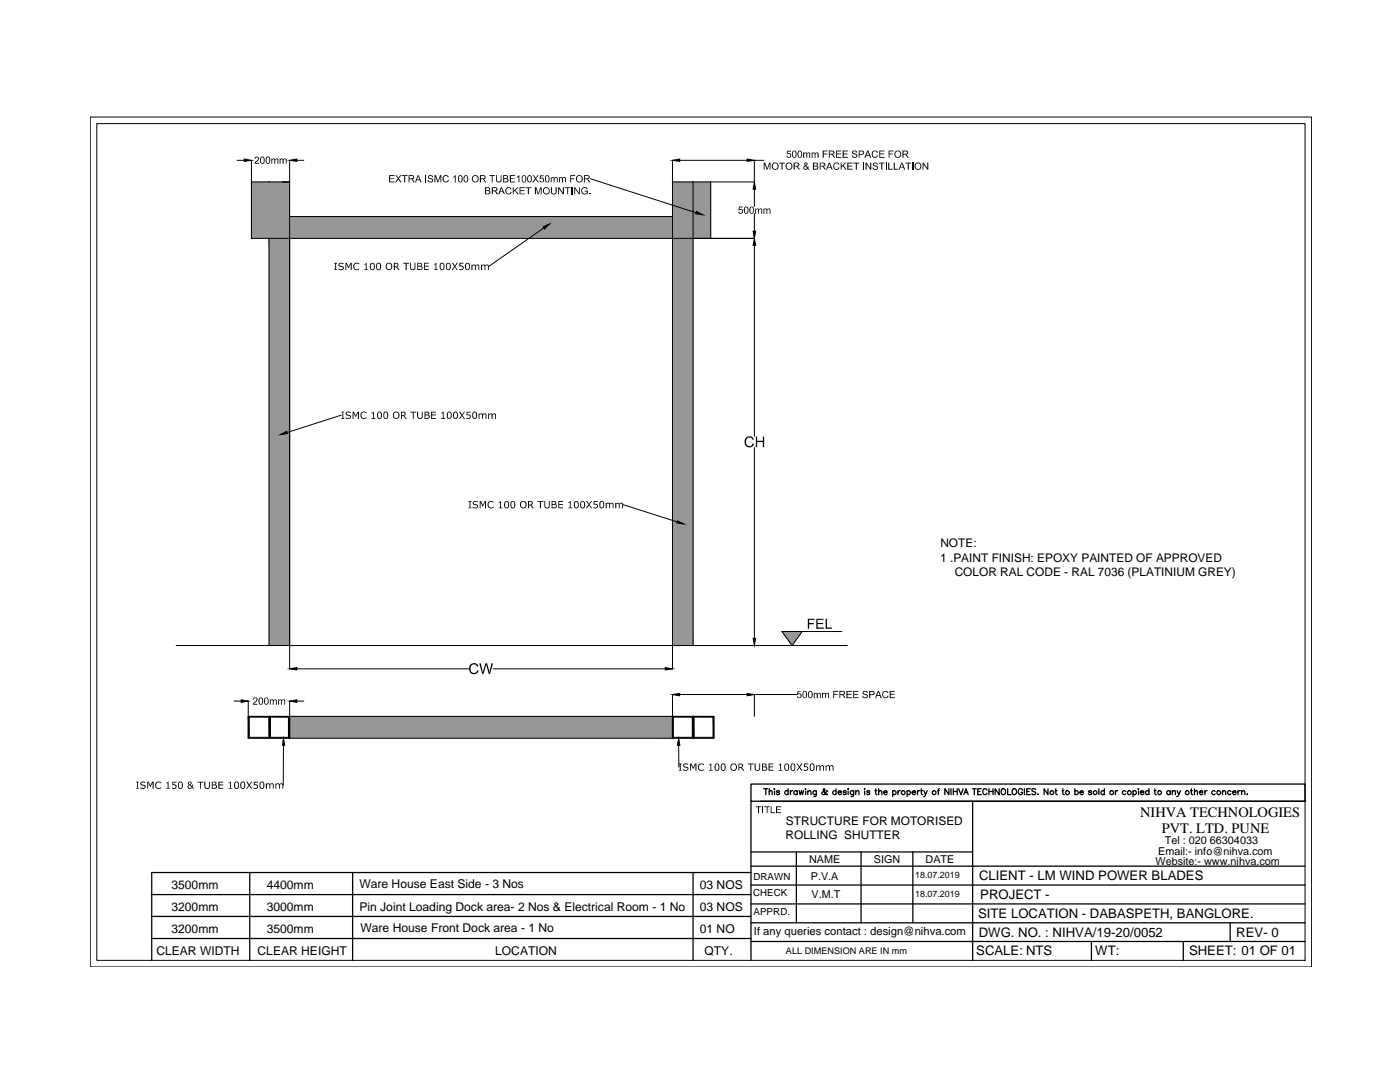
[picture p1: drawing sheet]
<svg xmlns="http://www.w3.org/2000/svg" width="279mm" height="216mm" viewBox="0 0 279 216" stroke-linecap="round" stroke-linejoin="round" font-family="sans-serif">
<!-- layer: 0 -->
<g fill="#979797" stroke="#979797" stroke-width=".2">
<path d="M134.2 40.9l3.4 1.1h-3.4z"/>
<path d="M134.2 40.9h4.1v1.1z"/>
<path d="M156.1 126h4l-2 2.8z"/>
<path d="M50.2 36.3v11.3h3.5zM50.2 36.3h3.5v11.3z"/>
<path d="M53.7 47.6v81.2h4.1zM53.7 47.6h4.1v81.2z"/>
<path d="M134.2 47.6v81.2h4.1zM134.2 47.6h4.1v81.2z"/>
<path d="M53.7 36.3v5.7h4.1zM53.7 36.3h4.1v5.7z"/>
<path d="M53.7 42v5.6h4.1zM53.7 42h4.1v5.6z"/>
<path d="M134.2 42v.2h4.1zM134.2 42h3.4l.7 .2z"/>
<path d="M134.2 42.2v5.4h4.1zM134.2 42.2h4.1v5.4z"/>
<path d="M134.2 36.3v4.6h4.1zM134.2 36.3h4.1v4.6z"/>
<path d="M134.2 40.9l3.4 1.1h.7zM137.6 42h.7v.2z"/>
<path d="M138.3 36.3v5.7h3.5zM138.3 36.3h3.5v5.7z"/>
<path d="M138.3 42v5.6h3.5zM138.3 42h3.5v5.6z"/>
<path d="M57.8 43.2v4.4h76.4zM57.8 43.2h76.4v4.4z"/>
<path d="M49.5 142.9v.2h4.3zM49.5 142.9h4.3v.2z"/>
<path d="M53.7 143.1v4h.1zM53.7 143.1h.1v4z"/>
<path d="M49.5 143.1v4h.2zM49.5 143.1h.2v4z"/>
<path d="M49.5 147.1v.2h4.3zM49.5 147.1h4.3v.2z"/>
<path d="M134.2 142.9v.2h4.1zM134.2 142.9h4.1v.2z"/>
<path d="M138.2 143.1v4h.1zM138.2 143.1h.1v4z"/>
<path d="M134.2 143.1v4h.1zM134.2 143.1h.1v4z"/>
<path d="M134.2 147.1v.2h4.1zM134.2 147.1h4.1v.2z"/>
<path d="M138.3 142.9v.2h4.2zM138.3 142.9h4.2v.2z"/>
<path d="M142.3 143.1v4h.2zM142.3 143.1h.2v4z"/>
<path d="M138.3 143.1v4h.2zM138.3 143.1h.2v4z"/>
<path d="M138.3 147.1v.2h4.2zM138.3 147.1h4.2v.2z"/>
<path d="M53.8 142.9v.2h4zM53.8 142.9h4v.2z"/>
<path d="M57.6 143.1v4h.2zM57.6 143.1h.2v4z"/>
<path d="M53.8 143.1v4h.1zM53.8 143.1h.1v4z"/>
<path d="M53.8 147.1v.2h4zM53.8 147.1h4v.2z"/>
<path d="M57.8 142.9v4.4h76.4zM57.8 142.9h76.4v4.4z"/>
</g>
<g fill="none" stroke="#000" stroke-width=".2">
<path d="M18 23.4h243.8v169.5h-243.8zM19.3 24.7h241.1v166.9h-241.1zM47.3 32h1.4M50.2 32v15.6h100.4M50.2 36.3h7.6M57.8 32v101.5M59.2 32h1.4M117.8 35.7l21.1 6.7M134.2 32v101.5M135.7 32h13.4M138.3 36.3v92.5M141.8 36.3v11.3"/>
<path d="M150.6 37.7v3.5M152.4 32h-1.8v4.3h-16.4M53.7 47.6v81.2M57.8 43.2h76.4M108.5 45.5l-10.9 7.7M150.6 42.7v3.4M150.6 49v38.1M68.1 82.8l-10.8 3.5M150.6 89.3v38.1M124.3 100.7l10.8 3.4M35.2 128.8h133.9M46.7 139.9h1.4"/>
<path d="M49.5 139.9v3h93M57.8 139.9v3M59.2 133.5h34.4M59.2 139.9h1.4M98.4 133.5h34.4M134.2 138.6v4.3M135.7 138.6h13.4M159 138.6h-8.4v4.3M160.1 126l-2 2.8-2-2.8h11.9M49.5 147.3h93M49.7 147.1h4M49.7 143.1h4"/>
<path d="M53.9 147.1h3.7M53.9 143.1h3.7M56.6 148.7l-.1 8M134.3 147.1h3.9M134.3 143.1h3.9M135.4 148.7l.1 4.4M138.5 147.1h3.8M138.5 143.1h3.8"/>
</g>
<g fill="#000">
<path d="M50.9 31.4l.3-.2 .4 .2 .1 .5-.7 .6h.7v.2h-.9l.1-.4 .5-.4a.28 .28 0 0 0 0-.5 .28 .28 0 0 0-.4 .3h-.2zM54.2 31.7h.2a.31 .31 0 0 1 .5 .1 .33 .33 0 0 1 .4-.2 .33 .33 0 0 1 .3 .3v.8h-.2v-.7a.24 .24 0 0 0-.3-.2 .24 .24 0 0 0-.2 .3v.6h-.1v-.7a.23 .23 0 0 0-.4-.2 .23 .23 0 0 0-.1 .4v.5h-.1zM55.8 31.7h.2a.33 .33 0 0 1 .6 .1l.2-.2 .4 .1v1h-.2v-.7a.22 .22 0 0 0-.2-.2 .22 .22 0 0 0-.2 .3v.6h-.2v-.7a.24 .24 0 0 0-.3-.2 .24 .24 0 0 0-.1 .4v.5h-.2zM77.7 35h1v.1h-.8v.5h.7v.1h-.7v.5h.8v.2h-1zM78.9 35h.2l.4 .5 .4-.5h.2l-.5 .6 .6 .8h-.3l-.4-.6-.4 .6h-.3l.6-.8zM80.2 35h1.1v.1h-.4v1.3h-.2v-1.3h-.5zM84.9 35h.2v1.4h-.2zM85.4 35.2l.3-.2h.4l.3 .2v.2h-.2a.32 .32 0 0 0-.3-.3 .32 .32 0 0 0-.3 .4l.6 .1 .2 .2a.54 .54 0 0 1-.4 .6 .54 .54 0 0 1-.6-.4l.1-.1 .1 .2 .2 .1a.27 .27 0 0 0 .4 0 .27 .27 0 0 0-.1-.4l-.6-.2zM86.7 35h.3l.4 1.2 .4-1.2h.3v1.4h-.2v-1.2l-.4 1.2h-.2l-.4-1.2v1.2h-.2zM88.5 35.1l.7-.1 .3 .1v.2l-.1 .1-.2-.3h-.4l-.3 .3v.5l.3 .3h.4l.2-.3h.2l-.2 .4-.7 .1-.3-.2-.1-.7zM90.4 35.3l.5-.3v1.4h-.1v-1.1l-.4 .2zM97.7 35h1.1v.1h-.5v1.3h-.2v-1.3h-.4z"/>
<path d="M99 35h.2v1.1l.2 .1a.36 .36 0 0 0 .4 0 .36 .36 0 0 0 .1-.4v-.8h.2l-.1 1.2-.2 .2h-.6l-.2-.4zM101.7 35h1.1v.1h-.8v.5h.7v.1h-.7v.5h.8v.2h-1.1zM101 37.6l.4-.3 .6 .2 .1 .2-.7-.2-.3 .3v.5l.1 .3h.5l.2-.3h.2l-.2 .4-.6 .1-.2-.1-.2-.4zM102.3 37.4h.2v.7l.7-.7h.3l-.6 .6 .6 .8h-.2l-.5-.8-.3 .3v.5h-.2zM103.1 35.3l.5-.3v1.4h-.1v-1.1l-.4 .2zM103.7 37.4h1v.1h-.8v.5h.8v.1h-.8v.5h.8v.2h-1zM104.9 37.4h1.1v.1h-.4v1.3h-.3v-1.3h-.4zM106.3 35h.2l.4 .5 .4-.5h.2l-.5 .6 .5 .8h-.2l-.4-.6-.4 .6h-.3l.6-.8zM106.7 37.4h.3l.5 1.2 .3-1.2h.3v1.4h-.2v-1.2l-.4 1.2h-.2l-.4-1.2v1.2h-.2zM107.8 35h.7v.2h-.5l-.1 .3h.1a.49 .49 0 0 1 .6 .4 .49 .49 0 0 1-.4 .5 .49 .49 0 0 1-.6-.4h.2a.29 .29 0 0 0 .5 .1 .29 .29 0 0 0 0-.4 .29 .29 0 0 0-.4 0h-.2zM109.9 35.4l.2 .1 .4-.2a.22 .22 0 0 0 .2 .2 .22 .22 0 0 0 .2-.2l.4 .2v.9h-.2v-.6a.24 .24 0 0 0-.2-.3 .24 .24 0 0 0-.2 .3v.6h-.2v-.7a.23 .23 0 0 0-.3-.2 .23 .23 0 0 0-.1 .3v.6h-.2zM110 37.4h.2v.8a.37 .37 0 0 0 .3 .4 .37 .37 0 0 0 .4-.4v-.8h.2l-.1 1.2-.3 .2h-.5l-.2-.5z"/>
<path d="M111.4 37.4h.2l.7 1.1v-1.1h.2v1.4h-.2l-.7-1.1v1.1h-.2zM111.6 35.4h.1v.1l.2-.2 .4 .2 .2-.1a.34 .34 0 0 1 .5 .3v.7h-.2v-.6a.22 .22 0 0 0-.2-.3 .22 .22 0 0 0-.2 .3v.6h-.2v-.7a.23 .23 0 0 0-.3-.2 .23 .23 0 0 0-.2 .3v.6h-.1zM112.7 37.4h1.1v.1h-.4v1.3h-.2v-1.3h-.5zM113.8 35h1v.1h-.8v.5h.7v.2h-.7v.6h-.2zM114.1 37.4h.2v1.4h-.2zM114.6 37.4h.2l.7 1.1v-1.1h.2v1.4h-.2l-.7-1.1v1.1h-.2zM116.1 37.6l.5-.3 .5 .1 .2 .3-.2 .1-.3-.3h-.4l-.2 .3v.5l.2 .3h.5l.2-.1v-.3h-.4v-.2h.6v.6l-.4 .2-.7-.2-.2-.3zM117.6 38.6h.2v.2h-.2zM152.4 32.5h.3l.4 1.2 .4-1.2h.3v1.4h-.2v-1.2l-.4 1.2h-.2l-.4-1.2v1.2h-.2zM155.5 32.5h1.1v.1h-.4v1.3h-.2v-1.3h-.5zM157.1 30.1h.7v.2h-.6v.3l.3-.1 .4 .3v.4l-.3 .3-.5-.1-.2-.3h.3a.31 .31 0 0 0 .4 .1 .31 .31 0 0 0 0-.5 .31 .31 0 0 0-.4 .1h-.2zM160.3 30.4h.2v.2l.1-.2h.3l.2 .2 .2-.2a.29 .29 0 0 1 .3 .1 .29 .29 0 0 1 .1 .3v.7h-.2v-.7a.21 .21 0 0 0-.2-.3 .21 .21 0 0 0-.2 .3v.7h-.2v-.7a.23 .23 0 0 0-.3-.2 .23 .23 0 0 0-.1 .3v.6h-.2z"/>
<path d="M162 30.4h.1v.2l.2-.2h.3l.1 .2 .2-.1a.34 .34 0 0 1 .5 .3v.7h-.2v-.7a.22 .22 0 0 0-.2-.3 .22 .22 0 0 0-.3 .3v.7h-.1v-.7a.24 .24 0 0 0-.3-.2 .24 .24 0 0 0-.1 .3v.6h-.2zM164.2 30h1v.2h-.8v.4h.7v.2h-.7v.7h-.2zM166.8 30h1.1v.2h-.9v.4h.8v.2h-.8v.5h.9v.2h-1.1zM166.5 32.6l.6-.2 .3 .2 .1 .2-.2 .1-.1-.3h-.4l-.3 .4 .2 .7h.4l.3-.3h.1l-.2 .4-.5 .1-.4-.2-.1-.8zM167.8 32.5h.2v.6l.7-.6h.2l-.6 .5 .7 .9h-.3l-.5-.8-.2 .3v.5h-.2zM168.2 30h1v.2h-.8v.4h.7v.2h-.7v.5h.8v.2h-1zM169.1 32.5h1.1v.1h-.9v.4h.8v.2h-.8v.5h.9v.2h-1.1zM170.2 30.1l.6-.1 .2 .2 .1 .3h-.2l-.2-.3h-.2a.24 .24 0 0 0-.3 .3 .24 .24 0 0 0 .4 .1l.2 .1a.46 .46 0 0 1 .2 .7 .46 .46 0 0 1-.7 0l-.2-.1-.1-.3 .4 .3a.28 .28 0 0 0 .5 0 .28 .28 0 0 0-.2-.5l-.6-.2zM170.3 32.5h1.2v.1h-.5v1.3h-.2v-1.3h-.5zM172.2 32.5h.2v1.4h-.2zM172.7 32.5h.2l.8 1.1v-1.1h.2v1.4h-.2l-.8-1.1v1.1h-.2zM174.3 32.5h.6l.3 .3-.2 .1-.1-.3h-.2a.24 .24 0 0 0-.4 .2 .24 .24 0 0 0 .4 .2h.1a.45 .45 0 0 1 .4 .7 .45 .45 0 0 1-.7 .2l-.3-.2-.1-.3h.2l.1 .2 .2 .1a.26 .26 0 0 0 .5-.1 .26 .26 0 0 0-.3-.3l-.6-.3z"/>
<path d="M174.1 30.3l.3-.3h.5l.2 .3 .1 .1-.2 .1-.1-.2-.3-.1-.4 .4v.5l.2 .2h.4l.2-.3h.2l-.2 .4-.6 .1-.3-.2-.1-.4zM175.5 30h1v.2h-.8v.4h.8v.2h-.8v.5h.8v.2h-1zM175.4 32.5h1.1v.1h-.4v1.3h-.2v-1.3h-.5zM176.8 32.5h.1v1.4h-.1zM177.3 32.5h.2v1.2h.7v.2h-.9zM177.3 30h1v.2h-.8v.4h.7v.2h-.7v.7h-.2zM178.4 32.5h.2v1.2h.7v.2h-.9zM180.7 32.5h1.1v.1h-.4v1.3h-.2v-1.3h-.5zM182 32.5h.3v1.4h-.3zM184.1 32.5h.2l.8 1.1v-1.1h.2v1.4h-.2l-.8-1.1v1.1h-.2zM66.7 52.4h.6v.2h-.2v1.1h.2v.2h-.6v-.2h.2v-1.1h-.2zM67.6 52.6l.3-.2h.4l.3 .1v.2l-.4-.1a.26 .26 0 0 0-.4 0 .26 .26 0 0 0 .1 .4l.5 .2a.51 .51 0 0 1 0 .7 .51 .51 0 0 1-.7 0l-.2-.1v-.3l.5 .2a.3 .3 0 0 0 .4-.2 .3 .3 0 0 0-.4-.3h-.3a.33 .33 0 0 1-.1-.6z"/>
<path d="M68.9 52.4h.3l.4 .8 .3-.8h.3v1.5h-.2v-1.3l-.4 .9h-.1l-.4-.9v1.3h-.2zM70.7 52.6l.3-.2 .7 .2v.2l-.7-.2-.3 .3v.5l.2 .3h.4l.4-.2v.3l-.6 .1-.5-.3-.1-.7zM72.7 52.6l.5-.2v1.3h.3v.2h-.8v-.2h.3v-.9h-.3zM80.4 52.4h1.3v.2h-.5v1.3h-.2v-1.3h-.6zM81.8 52.4h.2v.9a.36 .36 0 0 0 .4 .4 .36 .36 0 0 0 .3-.4v-.9h.2v1.3l-.4 .2-.5-.1-.2-.2zM84.6 52.4h1v.2h-.8v.4h.8v.2h-.8v.5h.8v.2h-1zM86.6 52.6l.5-.2v1.3h.3v.2h-.8v-.2h.3v-.9h-.3zM90.2 52.4h.2l.4 .6 .4-.6h.2l-.5 .8 .5 .7h-.2l-.4-.6-.4 .6h-.3l.5-.7zM91.7 52.4h.8v.2h-.6v.4l.5 .1 .2 .4-.3 .4-.7-.1v-.2l.5 .1a.35 .35 0 0 0 .2-.5 .35 .35 0 0 0-.6 0zM94.1 52.8h.2v.1l.2-.1 .4 .1 .3-.1h.3l.1 .2v.9h-.1v-.6a.26 .26 0 0 0-.2-.4 .26 .26 0 0 0-.3 .3v.7h-.2v-.6a.28 .28 0 0 0-.2-.4 .28 .28 0 0 0-.3 .2v.8h-.2zM96 52.8h.2v.1l.2-.1 .4 .1 .3-.1h.3l.2 .2v.9h-.2v-.6a.26 .26 0 0 0-.2-.4 .26 .26 0 0 0-.3 .3v.7h-.2v-.6a.28 .28 0 0 0-.1-.4 .28 .28 0 0 0-.4 .2v.8h-.2zM147.5 41.2h.7v.2h-.6v.4l.3-.1a.48 .48 0 0 1 .2 .8 .48 .48 0 0 1-.8-.2l.2-.1a.31 .31 0 0 0 .5 .2 .31 .31 0 0 0 0-.5 .31 .31 0 0 0-.5 .1h-.1z"/>
<path d="M150.7 41.6h.1v.2l.2-.2h.3l.1 .2 .2-.2a.33 .33 0 0 1 .3 0 .33 .33 0 0 1 .2 .3v.8h-.2v-.7a.24 .24 0 0 0-.2-.3 .24 .24 0 0 0-.2 .3v.7h-.2v-.7a.23 .23 0 0 0-.3-.2 .23 .23 0 0 0-.1 .3v.6h-.2zM152.4 41.6h.1v.2l.2-.2 .5 .1a.31 .31 0 0 1 .4-.1 .31 .31 0 0 1 .2 .3v.8h-.2v-.7a.24 .24 0 0 0-.3-.3 .24 .24 0 0 0-.2 .3v.7h-.1v-.7a.23 .23 0 0 0-.3-.2 .23 .23 0 0 0-.2 .3v.6h-.1zM68.1 82.2h.6v.1h-.2v1.1h.2v.2h-.6v-.2h.2v-1.1h-.2zM69 82.3l.6-.2 .3 .1 .1 .3-.5-.2a.26 .26 0 0 0-.4 .2 .26 .26 0 0 0 .4 .2l.5 .2 .1 .3-.4 .4h-.6l-.1-.3 .5 .1a.27 .27 0 0 0 .4-.2 .27 .27 0 0 0-.5-.2v-.1a.39 .39 0 0 1-.4-.2 .39 .39 0 0 1 0-.4zM70.4 82.2h.2l.4 .8 .3-.8h.3v1.4h-.2v-1.2l-.4 .8h-.1l-.4-.8v1.2h-.1zM72 82.4l.5-.3 .6 .1v.3l-.4-.2-.4 .1-.2 .4 .3 .6h.4l.3-.1v.2l-.3 .1-.6-.1-.3-.4zM74.1 82.4l.5-.2v1.2h.3v.2h-.8v-.2h.3v-.9h-.3zM81.9 82.2h1.2v.1h-.5v1.3h-.2v-1.3h-.5zM83.2 82.2h.3v.9a.36 .36 0 0 0 .4 .3 .36 .36 0 0 0 .3-.4v-.8h.1v1.2l-.3 .2h-.5l-.3-.5zM86 82.2h1v.1h-.8v.4h.8v.2h-.8v.5h.8v.2h-1zM88.1 82.4l.4-.2v1.2h.3v.2h-.7v-.2h.3v-.9h-.3zM91.6 82.2h.2l.4 .5 .4-.5h.2l-.5 .7 .5 .7h-.2l-.4-.6-.4 .6h-.2l.5-.7z"/>
<path d="M93.1 82.2h.9v.1h-.7v.4h.4a.5 .5 0 0 1 .1 .8 .5 .5 0 0 1-.7 0v-.2l.2 .1a.35 .35 0 0 0 .4-.1 .35 .35 0 0 0 0-.5 .35 .35 0 0 0-.5 .1zM95.5 82.5h.2v.1l.5-.1 .2 .2 .2-.2a.38 .38 0 0 1 .5 .4v.7h-.2v-.6a.26 .26 0 0 0-.2-.3 .26 .26 0 0 0-.3 .2v.7h-.2v-.7a.27 .27 0 0 0-.2-.2 .27 .27 0 0 0-.3 .1v.8h-.2zM97.4 82.5h.2v.1l.5-.1 .2 .2 .1-.2a.36 .36 0 0 1 .4 0 .36 .36 0 0 1 .2 .4v.7h-.2v-.6a.26 .26 0 0 0-.2-.3 .26 .26 0 0 0-.3 .2v.7h-.2v-.6a.27 .27 0 0 0-.2-.3 .27 .27 0 0 0-.3 .1v.8h-.2zM117 100h.2l.4 .6 .4-.6h.2l-.5 .7 .5 .7h-.2l-.4-.6-.4 .6h-.3l.5-.7zM148.9 87.4l.5-.3h.4l.5 .3 .1 .3h-.2l-.3-.3-.5-.1-.5 .6v.7l.5 .4h.5l.3-.5h.3l-.3 .6-.8 .2-.5-.2-.3-.6v-.7zM150.8 87.1h.3v.9h1.1v-.9h.3v2.1h-.3v-1h-1.1v1h-.3zM93.5 100h.6v.1h-.2v1.2h.2v.1h-.6v-.1h.2v-1.2h-.2zM94.4 100.1l.7-.1 .2 .1v.2l-.4-.2a.27 .27 0 0 0-.4 .3 .27 .27 0 0 0 .5 .2h.1a.41 .41 0 0 1 .3 .5 .41 .41 0 0 1-.4 .3h-.6l-.1-.3 .4 .1a.3 .3 0 0 0 .4 .1 .3 .3 0 0 0 .1-.5 .3 .3 0 0 0-.4 0l-.2-.1a.4 .4 0 0 1-.2-.6zM95.7 100h.3l.4 .8 .3-.8h.3v1.4h-.2v-1.2l-.4 .8h-.1l-.4-.8v1.2h-.2zM97.5 100.1l.3-.1 .7 .1v.2l-.7-.2-.3 .3v.6l.2 .2 .4 .1 .4-.2v.2l-.6 .2-.5-.3-.1-.7zM99.5 100.2l.5-.2v1.3h.3v.1h-.8v-.1h.3v-1h-.3zM107.2 100h1.3v.1h-.5v1.3h-.2v-1.3h-.6z"/>
<path d="M108.6 100h.2l.1 1.2 .3 .1a.32 .32 0 0 0 .3-.4v-.9h.2l-.1 1.3-.3 .2-.5-.2-.2-.2zM111.4 100h1v.1h-.8v.5h.8v.1h-.8v.5h.8v.2h-1zM113.4 100.2l.5-.2v1.3h.3v.1h-.8v-.1h.3v-1h-.3zM118.5 100h.8v.1h-.7v.4l.5 .1a.51 .51 0 0 1 .1 .7 .51 .51 0 0 1-.8 .1v-.2l.5 .1 .2-.2a.37 .37 0 0 0-.2-.4 .37 .37 0 0 0-.4 0zM120.9 100.4h.2v.1l.4-.2a.28 .28 0 0 0 .3 .2 .28 .28 0 0 0 .2-.2l.4 .2v.9h-.1v-.6a.26 .26 0 0 0-.2-.3 .26 .26 0 0 0-.3 .2v.7h-.2v-.6a.28 .28 0 0 0-.2-.3 .28 .28 0 0 0-.3 .1v.8h-.2zM122.8 100.4h.2v.1l.4-.2a.24 .24 0 0 0 .2 .2 .24 .24 0 0 0 .3-.2h.2l.2 .2v.9h-.1v-.6a.26 .26 0 0 0-.2-.3 .26 .26 0 0 0-.3 .2v.7h-.2v-.6a.28 .28 0 0 0-.2-.3 .28 .28 0 0 0-.3 .1v.8h-.2zM93.8 132.7l.6-.4 .6 .1 .3 .3 .2 .3h-.3l-.4-.4h-.5l-.4 .6 .1 .6 .2 .4 .6 .1 .4-.5h.3l-.4 .6-.8 .1-.5-.4-.2-.9zM95.6 132.4h.3l.5 1.8 .5-1.8h.3l.5 1.8 .4-1.8h.3l-.6 2.1h-.2l-.6-1.9-.5 1.9h-.3zM159.2 137.9h.7v.1h-.5l-.1 .5 .4-.1 .3 .3-.1 .4-.2 .2h-.5l-.2-.4 .2 .1a.31 .31 0 0 0 .5 0 .31 .31 0 0 0 0-.4 .31 .31 0 0 0-.5 0h-.1zM161.2 123.5h1.4v.2h-1.1v.6h.9v.3h-.9v.9h-.3zM162.4 138.2h.2v.2l.1-.2 .5 .2 .2-.2a.28 .28 0 0 1 .3 .1 .28 .28 0 0 1 .1 .3v.7h-.2v-.7a.22 .22 0 0 0-.2-.2 .22 .22 0 0 0-.2 .3v.6h-.2v-.7a.22 .22 0 0 0-.2-.2 .22 .22 0 0 0-.2 .2v.7h-.2zM162.9 123.5h1.5v.2h-1.2v.6h1.1v.2h-1.1v.7h1.2v.3h-1.5z"/>
<path d="M164.1 138.2h.1v.2l.2-.2h.3l.1 .2 .2-.2 .4 .1 .1 1h-.2v-.7a.22 .22 0 0 0-.3-.2 .22 .22 0 0 0-.1 .3v.6h-.2v-.7a.24 .24 0 0 0-.3-.2 .24 .24 0 0 0-.2 .4v.5h-.1zM164.8 123.5h.2v1.7h1v.3h-1.2zM166.3 137.9h1v.1h-.8v.5h.6v.1h-.6v.7h-.2zM168.9 137.9h1.1v.1h-.9v.5h.8v.1h-.8v.5h.9v.2h-1.1zM170.3 137.9h1v.1h-.9v.5h.9v.1h-.9v.5h.9v.2h-1zM172.2 138l.2-.1h.5l.3 .2v.2h-.2a.3 .3 0 0 0-.4-.3 .3 .3 0 0 0-.2 .4l.6 .1 .2 .3v.3l-.3 .2h-.6l-.2-.5 .5 .3a.28 .28 0 0 0 .4-.2 .28 .28 0 0 0-.4-.3h-.1a.38 .38 0 0 1-.3-.6zM176.2 138.1l.3-.2h.5l.3 .3-.2 .1-.3-.3a.52 .52 0 0 0-.6 .6 .52 .52 0 0 0 .8 .4l.1-.2h.2l-.3 .5h-.5l-.3-.2-.1-.3zM177.6 137.9h1v.1h-.8v.5h.7v.1h-.7v.5h.8v.2h-1zM27.1 156h.6v.1h-.2v1.2h.2v.1h-.6v-.1h.3v-1.2h-.3zM28 156.2l.3-.3h.5l.2 .1v.3l-.4-.2a.27 .27 0 0 0-.4 .3 .27 .27 0 0 0 .4 .2l.3 .1 .2 .3-.4 .4-.7-.1v-.2l.5 .2a.3 .3 0 0 0 .4-.3 .3 .3 0 0 0-.5-.3l-.4-.1zM29.4 156h.2l.4 .7 .4-.7h.3v1.4h-.2v-1.2l-.4 .8h-.2l-.3-.8v1.2h-.2zM31.1 156.1l.4-.2 .6 .2v.2l-.3-.2-.4 .1-.3 .4 .1 .4 .2 .2 .4 .1 .3-.2v.2l-.6 .1-.4-.2-.1-.8z"/>
<path d="M33.2 156.2l.4-.3v1.4h.3v.1h-.7v-.1h.3v-1h-.3zM34.4 156h.8v.2h-.6v.3h.3a.5 .5 0 0 1 .2 .8 .5 .5 0 0 1-.8 0v-.2l.6 .2 .1-.2a.37 .37 0 0 0-.1-.4 .37 .37 0 0 0-.5 0zM39.4 156h1.2v.2h-.5v1.2h-.2v-1.2h-.5zM40.8 156h.2v1l.2 .3 .4-.1 .1-1.2h.2v1.1l-.2 .2-.5 .1-.3-.2zM43.6 156h.9v.2h-.7v.3h.7v.2h-.7v.5h.7v.2h-.9zM45.6 156.2l.5-.3v1.4h.3v.1h-.8v-.1h.3v-1h-.3zM49.1 156h.3l.4 .5 .3-.5h.2l-.5 .7 .5 .7h-.2l-.4-.6-.4 .6h-.2l.5-.7zM50.6 139.3l.6-.1 .1 .1 .1 .5-.7 .6h.7v.2h-.9v-.2l.7-.7a.27 .27 0 0 0-.2-.4 .27 .27 0 0 0-.3 .3h-.2zM50.6 156h.9v.2h-.7v.3h.5l.2 .2-.1 .5-.2 .2h-.6v-.3l.4 .2a.34 .34 0 0 0 .3-.5 .34 .34 0 0 0-.6-.1zM53.9 139.6h.1v.1l.2-.1h.3l.1 .1 .1-.1a.33 .33 0 0 1 .4 0 .33 .33 0 0 1 .2 .3v.7h-.2v-.7a.24 .24 0 0 0-.3-.2 .24 .24 0 0 0-.2 .3v.6h-.1v-.7a.23 .23 0 0 0-.3-.2 .23 .23 0 0 0-.2 .4v.5h-.1zM53.1 156.3h.2v.1l.4-.1a.25 .25 0 0 0 .2 .2 .25 .25 0 0 0 .3-.2l.4 .1v1h-.1v-.6a.26 .26 0 0 0-.3-.3 .26 .26 0 0 0-.3 .2v.7h-.1v-.7a.27 .27 0 0 0-.2-.2 .27 .27 0 0 0-.3 0v.9h-.2zM55.5 139.6h.1v.1l.5-.1a.22 .22 0 0 0 .2 .1 .22 .22 0 0 0 .2-.1 .32 .32 0 0 1 .4 .3v.7h-.2v-.7a.24 .24 0 0 0-.2-.2 .24 .24 0 0 0-.2 .3v.6h-.2v-.7a.23 .23 0 0 0-.3-.2 .23 .23 0 0 0-.1 .4v.5h-.2z"/>
<path d="M55 156.3h.1v.1l.5-.1a.25 .25 0 0 0 .2 .2 .25 .25 0 0 0 .3-.2l.4 .1v1h-.1v-.6a.26 .26 0 0 0-.2-.3 .26 .26 0 0 0-.3 .2v.7h-.2v-.7a.27 .27 0 0 0-.2-.2 .27 .27 0 0 0-.3 0l-.1 .9h-.1zM135.5 152.3h.5v.2h-.1v1.2h.1v.1h-.5v-.1h.2v-1.2h-.2zM136.4 152.5l.7-.2 .2 .1v.3l-.4-.2a.27 .27 0 0 0-.4 .3 .27 .27 0 0 0 .4 .2l.3 .1a.45 .45 0 0 1 .1 .6 .45 .45 0 0 1-.7 .1l-.3-.1v-.3l.5 .3a.26 .26 0 0 0 .4-.2 .26 .26 0 0 0-.3-.3l-.5-.2zM137.7 152.3h.3l.4 .8 .3-.8h.3v1.5h-.2v-1.2l-.4 .8h-.1l-.4-.8v1.2h-.2zM139.4 152.6l.4-.3 .7 .2v.2l-.7-.2-.3 .4v.5l.2 .2 .4 .1 .4-.3v.3l-.7 .1-.4-.2-.1-.2zM141.5 152.6l.5-.3v1.4h.3v.1h-.8v-.1h.3v-1h-.3zM149.2 152.3h1.2v.2h-.5v1.3h-.2v-1.3h-.5zM150.6 152.3h.2v1.1a.36 .36 0 0 0 .5 .3 .36 .36 0 0 0 .2-.5v-.9h.2v1.3l-.4 .2-.5-.1-.2-.3zM153.4 152.3h.9v.2h-.7v.4h.7v.2h-.7v.5h.7v.2h-.9zM155.4 152.6l.5-.3v1.4h.3v.1h-.8v-.1h.3v-1h-.3zM158.9 152.3h.2l.4 .6 .4-.6h.3l-.5 .8 .5 .7h-.3l-.4-.6-.4 .6h-.2l.5-.7zM160.5 152.3h.8v.2h-.7v.4l.6 .1 .1 .5-.4 .3-.5-.1v-.2l.6 .1a.36 .36 0 0 0 0-.5 .36 .36 0 0 0-.5 0z"/>
<path d="M162.9 152.7h.1v.2l.5-.2a.34 .34 0 0 0 .6 0h.2l.1 .2v.9h-.1v-.6a.26 .26 0 0 0-.2-.3 .26 .26 0 0 0-.3 .2v.7h-.3v-.6a.28 .28 0 0 0-.1-.4 .28 .28 0 0 0-.4 .2v.8h-.1zM164.8 152.7h.1v.2l.5-.2a.34 .34 0 0 0 .6 0 .33 .33 0 0 1 .3 .4v.7h-.1v-.6a.26 .26 0 0 0-.2-.3 .26 .26 0 0 0-.3 .2v.7h-.2v-.6a.28 .28 0 0 0-.2-.4 .28 .28 0 0 0-.4 .2v.8h-.1zM150.8 160.9h1.1v.2h-.4v1.1h-.2v-1.1h-.5zM152.2 160.9h.1v1.3h-.1zM152.5 160.9h1.1v.2h-.4v1.1h-.2v-1.1h-.5zM153.8 160.9h.2v1.2h.7v.1h-.9zM154.9 160.9h1v.2h-.8v.4h.7v.1h-.7v.5h.8v.1h-1z"/>
<path d="M52 31.4l.4-.2 .4 .4v.7l-.3 .4-.5-.2zM52.2 31.4l-.1 .7a.32 .32 0 0 0 .3 .4 .32 .32 0 0 0 .2-.5v-.3a.28 .28 0 0 0-.1-.3 .28 .28 0 0 0-.3 0z"/>
<path d="M53.1 31.4l.6-.1 .2 .3v.8l-.3 .3-.5-.2-.1-.9zM53.3 31.4l-.1 .7a.32 .32 0 0 0 .3 .4 .32 .32 0 0 0 .2-.5v-.5z"/>
<path d="M81.5 35h.8l.3 .2v.4l-.3 .2 .5 .6h-.2l-.5-.6h-.4v.6h-.2zM81.7 35.1v.5h.5a.24 .24 0 0 0 .3-.2 .24 .24 0 0 0-.3-.3z"/>
<path d="M83.4 35h.1l.6 1.4h-.2l-.2-.4h-.5l-.2 .4h-.2zM83.5 35.1l-.3 .7h.5z"/>
<path d="M91.5 35.1l.5-.1 .3 .3v.8l-.3 .3h-.3l-.2-.3-.1-.8zM91.8 35.1l-.2 .3v.5a.32 .32 0 0 0 .4 .3 .32 .32 0 0 0 .1-.5v-.2a.31 .31 0 0 0 0-.3 .31 .31 0 0 0-.3-.1z"/>
<path d="M92.6 35.1l.5-.1 .3 .2v.7l-.3 .5h-.3l-.2-.3-.1-.7zM92.9 35.1l-.2 .3v.6a.3 .3 0 0 0 .4 .2 .3 .3 0 0 0 .1-.4v-.6z"/>
<path d="M94.2 35.7a.71 .71 0 0 1 1.4 0 .71 .71 0 0 1-1.4 0zM94.6 35.2l-.2 .3v.5l.4 .3 .3-.1 .2-.4v-.4l-.2-.3z"/>
<path d="M95.8 35h.8l.3 .1v.5l-.4 .2 .5 .6h-.2l-.5-.6h-.3v.6h-.2zM96 35.1v.5h.4a.26 .26 0 0 0 .3-.2 .26 .26 0 0 0-.3-.3z"/>
<path d="M96.8 37.4l1 .1v.4l-.2 .1 .2 .2 .1 .3-.2 .2-.9 .1zM97 37.5v.5h.3a.24 .24 0 0 0 .3-.3 .24 .24 0 0 0-.3-.2zM97 38.1v.5h.4a.24 .24 0 0 0 .3-.3 .24 .24 0 0 0-.4-.2z"/>
<path d="M98.1 37.4h.9l.2 .1v.5l-.3 .1 .5 .7h-.2l-.5-.6h-.3v.6h-.3zM98.4 37.5v.5h.5a.24 .24 0 0 0 .2-.3 .24 .24 0 0 0-.3-.2z"/>
<path d="M100 37.4h.2l.6 1.4h-.2l-.2-.5h-.6l-.2 .5h-.2zM100 37.5l-.2 .7h.5z"/>
<path d="M100.4 35h.7l.3 .2v.3l-.2 .1 .3 .2-.1 .5-1 .1zM100.6 35.1v.4h.3a.24 .24 0 0 0 .3-.2 .24 .24 0 0 0-.3-.2zM100.6 35.7v.5h.3a.27 .27 0 0 0 .4-.2 .27 .27 0 0 0-.4-.3z"/>
<path d="M104.2 35.1l.5-.1 .3 .2v.7l-.3 .5h-.3l-.2-.3-.1-.7zM104.5 35.1l-.2 .3v.6a.29 .29 0 0 0 .4 .3 .29 .29 0 0 0 .1-.5v-.6z"/>
<path d="M105.3 35.1l.5-.1 .3 .2v.7l-.3 .5h-.3l-.2-.3zM105.6 35.1l-.2 .4v.5a.3 .3 0 0 0 .4 .2 .3 .3 0 0 0 .2-.4l-.1-.6z"/>
<path d="M108.3 38.1a.75 .75 0 0 1 1.5 0 .75 .75 0 0 1-1.5 0zM108.7 37.6l-.1 .3v.6l.3 .1h.5l.1-.3-.1-.6-.3-.2z"/>
<path d="M108.9 35.1l.2-.1 .5 .1v1a.49 .49 0 0 1-.7 .2 .49 .49 0 0 1-.1-.7zM109 35.2v.9a.31 .31 0 0 0 .4 .1 .31 .31 0 0 0 .1-.5v-.2a.3 .3 0 0 0-.1-.3 .3 .3 0 0 0-.4 0z"/>
<path d="M115.1 35.1l.3-.1 .7 .1 .2 .8-.3 .4-.6 .1-.3-.2-.2-.3zM115.3 35.2l-.1 .2v.7l.3 .2 .3-.1 .3-.3-.1-.7-.2-.1z"/>
<path d="M116.6 35l1 .1 .1 .4-.4 .3 .5 .6h-.2l-.5-.6h-.4v.6h-.1zM116.7 35.1v.5h.5a.24 .24 0 0 0 .3-.2 .24 .24 0 0 0-.3-.3z"/>
<path d="M154.2 32.6l.6-.2 .5 .3 .1 .7-.3 .4-.6 .1-.4-.3-.1-.6zM154.4 32.7l-.2 .2 .1 .6 .2 .2h.4l.3-.3v-.5l-.3-.3z"/>
<path d="M156.8 33.2a.72 .72 0 0 1 1.4 0 .72 .72 0 0 1-1.4 0zM157.2 32.7l-.2 .2v.5l.2 .2 .4 .1 .3-.3v-.5l-.3-.3z"/>
<path d="M158.2 30.1l.4-.1 .3 .3 .1 .8-.3 .4-.4-.1-.2-.2-.1-.7zM158.4 30.2l-.2 .4 .1 .4a.3 .3 0 0 0 .3 .4 .3 .3 0 0 0 .2-.5v-.3a.27 .27 0 0 0-.1-.4 .27 .27 0 0 0-.3 0z"/>
<path d="M158.4 32.5h.7a.39 .39 0 0 1 .4 .3 .39 .39 0 0 1-.4 .4l.6 .7h-.3l-.5-.7h-.3v.7h-.2zM158.6 32.6v.5l.5-.1a.24 .24 0 0 0 .2-.2 .24 .24 0 0 0-.3-.2z"/>
<path d="M159.3 30.2l.4-.2 .3 .3 .1 .8-.3 .4-.4-.1-.2-.2zM159.5 30.2l-.1 .7a.31 .31 0 0 0 .2 .5 .31 .31 0 0 0 .3-.5v-.4a.26 .26 0 0 0-.1-.3 .26 .26 0 0 0-.3 0z"/>
<path d="M160.6 32.5a.34 .34 0 0 1 .6 .1 .34 .34 0 0 1-.3 .5l.3 .3v-.2l.2 .1a.25 .25 0 0 0-.1 .2 .25 .25 0 0 0 .2 .2l-.1 .2-.2-.2-.3 .2-.5-.2-.1-.4 .3-.3-.1-.1zM160.6 32.8a.2 .2 0 0 0 .4 0 .2 .2 0 0 0-.4 0zM160.6 33.3a.28 .28 0 0 0 0 .4 .28 .28 0 0 0 .5-.1l-.3-.4z"/>
<path d="M162.2 32.5h.6a.34 .34 0 0 1 .4 .1 .34 .34 0 0 1-.2 .5l.3 .3-.1 .4-1 .1zM162.4 32.6v.4h.4a.24 .24 0 0 0 .3-.2 .24 .24 0 0 0-.4-.2zM162.4 33.2v.5h.4a.26 .26 0 0 0 .3-.3 .26 .26 0 0 0-.4-.2z"/>
<path d="M163.6 32.5h.9l.2 .1-.1 .5-.3 .1 .5 .7h-.2l-.5-.7h-.3v.7h-.2zM163.8 32.6v.5h.4a.26 .26 0 0 0 .3-.2 .26 .26 0 0 0-.3-.3z"/>
<path d="M165.4 32.5h.2l.6 1.4h-.2l-.2-.5h-.6l-.1 .5h-.2zM165.5 32.6l-.2 .7h.4z"/>
<path d="M165.4 30h.9l.2 .2v.4l-.4 .2 .6 .7h-.3l-.4-.7h-.4v.7h-.2zM165.6 30.2v.5h.4a.24 .24 0 0 0 .3-.3 .24 .24 0 0 0-.3-.2z"/>
<path d="M171.4 30l.9 .1 .2 .3-.2 .4-.8 .1v.6h-.1zM171.5 30.2v.5h.4a.26 .26 0 0 0 .4-.2 .26 .26 0 0 0-.4-.3z"/>
<path d="M173.1 30h.2l.6 1.5h-.2l-.2-.4h-.6l-.2 .4h-.2zM173.2 30.2l-.3 .7h.6z"/>
<path d="M178.5 30.8a.71 .71 0 0 1 1.4 0 .71 .71 0 0 1-1.4 0zM178.8 30.3l-.1 .2v.6l.3 .2h.5l.2-.4-.1-.5-.3-.2z"/>
<path d="M179.9 32.5h.2l.6 1.4h-.3l-.1-.5h-.6l-.2 .5h-.2zM180 32.6l-.2 .7h.4z"/>
<path d="M180.1 30h.8l.3 .2v.4l-.4 .2 .6 .7h-.3l-.4-.7h-.4v.7h-.2zM180.3 30.2v.5h.4a.24 .24 0 0 0 .3-.3 .24 .24 0 0 0-.3-.2z"/>
<path d="M182.5 33.2a.75 .75 0 0 1 1.5 0 .75 .75 0 0 1-1.5 0zM182.9 32.7l-.2 .2v.5l.2 .2 .5 .1 .3-.3v-.5l-.3-.3z"/>
<path d="M73.9 52.6l.2-.2h.4l.2 .2 .1 .7-.2 .5-.4 .1-.3-.2-.1-.4zM74.1 52.6v.9a.34 .34 0 0 0 .4 .2 .34 .34 0 0 0 .1-.5v-.3a.32 .32 0 0 0-.2-.3 .32 .32 0 0 0-.3 0z"/>
<path d="M75.2 52.6l.2-.2h.3l.3 .2v.9l-.2 .4h-.5l-.2-.3zM75.4 52.6l-.2 .4 .1 .5a.33 .33 0 0 0 .5 .2 .33 .33 0 0 0 0-.5v-.5z"/>
<path d="M77.1 52.6l.3-.2h.5l.3 .2 .1 .8-.2 .3-.6 .2-.4-.3-.1-.7zM77.3 52.7l-.1 .8 .3 .2h.4l.2-.2-.1-.8-.2-.1z"/>
<path d="M78.6 52.4l.9 .2v.4l-.3 .2 .6 .7h-.3l-.4-.6h-.3v.6h-.2zM78.8 52.6v.6h.2a.28 .28 0 0 0 .3-.3 .28 .28 0 0 0-.3-.3z"/>
<path d="M83.3 52.4l.6 .1a.31 .31 0 0 1 .3 .2 .31 .31 0 0 1-.2 .4l.3 .1v.4l-.3 .3h-.7zM83.5 52.6v.4h.2a.24 .24 0 0 0 .3-.2 .24 .24 0 0 0-.3-.2zM83.5 53.2v.5h.3a.28 .28 0 0 0 .4-.3 .28 .28 0 0 0-.5-.2z"/>
<path d="M87.9 52.6l.5-.2 .3 .3v.8l-.3 .4h-.3l-.3-.2-.1-.8zM88.1 52.6l-.2 .7a.33 .33 0 0 0 .4 .4 .33 .33 0 0 0 .2-.5v-.5z"/>
<path d="M89.1 52.6l.5-.2 .3 .2v1l-.3 .3h-.3l-.3-.2zM89.3 52.6l-.1 .8a.34 .34 0 0 0 .4 .3 .34 .34 0 0 0 .2-.5v-.3a.3 .3 0 0 0-.2-.3 .3 .3 0 0 0-.3 0z"/>
<path d="M92.9 52.6l.6-.2 .2 .3 .1 .8-.3 .4h-.4l-.2-.3-.1-.7zM93.1 52.6l-.1 .7a.3 .3 0 0 0 .2 .4 .3 .3 0 0 0 .4-.3v-.4a.35 .35 0 0 0-.1-.3 .35 .35 0 0 0-.4-.1z"/>
<path d="M148.6 41.3l.5-.1 .2 .3 .1 .7-.3 .5h-.3l-.3-.3-.1-.6zM148.8 41.3l-.2 .3 .1 .8a.31 .31 0 0 0 .4 0 .31 .31 0 0 0 .1-.4v-.5z"/>
<path d="M149.7 41.3l.5-.1 .3 .4v.7l-.4 .4a.78 .78 0 0 1-.5-1.2zM149.9 41.4l-.2 .9 .2 .2a.36 .36 0 0 0 .4-.5v-.2a.31 .31 0 0 0-.1-.4 .31 .31 0 0 0-.3 0z"/>
<path d="M75.3 82.3l.5-.2 .4 .3v.8l-.2 .4h-.4l-.3-.2zM75.6 82.3l-.1 .2v.7a.33 .33 0 0 0 .4 .2 .33 .33 0 0 0 .1-.5v-.5z"/>
<path d="M76.6 82.2l.5-.1 .3 .4v.8l-.3 .3h-.3l-.2-.3-.1-.8zM76.8 82.3l-.1 .8a.34 .34 0 0 0 .4 .3 .34 .34 0 0 0 .2-.5v-.3a.3 .3 0 0 0-.2-.3 .3 .3 0 0 0-.3 0z"/>
<path d="M78.4 82.9a.71 .71 0 0 1 1.4 0 .71 .71 0 0 1-1.4 0zM78.8 82.3l-.2 .3v.6l.3 .2h.4l.2-.3v-.5l-.2-.3z"/>
<path d="M80 82.2h.7l.2 .1v.5l-.2 .2 .5 .6h-.2l-.5-.6h-.3v.6h-.2zM80.2 82.3v.5h.2a.26 .26 0 0 0 .3-.2 .26 .26 0 0 0-.3-.3z"/>
<path d="M84.7 82.2h.6a.34 .34 0 0 1 .4 .2 .34 .34 0 0 1-.2 .4l.3 .2-.1 .4-.4 .2h-.6zM84.9 82.3v.4h.2a.23 .23 0 0 0 .4-.2 .23 .23 0 0 0-.4-.2zM84.9 82.9v.5h.2a.3 .3 0 0 0 .5-.2 .3 .3 0 0 0-.4-.3z"/>
<path d="M89.3 82.3l.2-.2 .6 .2v.9l-.2 .4h-.4l-.2-.1-.1-.3zM89.5 82.3l-.1 .7a.33 .33 0 0 0 .4 .4 .33 .33 0 0 0 .2-.5l-.1-.2a.31 .31 0 0 0-.1-.4 .31 .31 0 0 0-.3 0z"/>
<path d="M90.6 82.2l.4-.1 .3 .3 .1 .9-.3 .3h-.4l-.2-.2-.1-.7zM90.7 82.3l-.1 .9a.28 .28 0 0 0 .3 .2 .28 .28 0 0 0 .3-.2v-.5a.34 .34 0 0 0-.5-.4z"/>
<path d="M94.3 82.3l.5-.2 .4 .3v.7l-.3 .5h-.4l-.2-.3zM94.5 82.3l-.1 .7a.34 .34 0 0 0 .4 .4 .34 .34 0 0 0 .2-.5v-.2a.32 .32 0 0 0-.1-.4 .32 .32 0 0 0-.4 0z"/>
<path d="M100.7 100.2l.2-.2h.4l.2 .2 .1 .6-.2 .6-.4 .1-.3-.2-.1-.4zM100.9 100.1l-.1 .9a.33 .33 0 0 0 .4 .3 .33 .33 0 0 0 .2-.5l-.1-.6z"/>
<path d="M102 100.1l.2-.1h.3l.3 .2v.8l-.2 .4h-.5l-.2-.2zM102.2 100.1l-.2 .4 .1 .4a.32 .32 0 0 0 .4 .4 .32 .32 0 0 0 .1-.6v-.5z"/>
<path d="M103.9 100.2l.3-.2h.5l.3 .2 .1 .8-.3 .4-.5 .1-.4-.2-.1-.3zM104.2 100.2l-.2 .2v.6l.2 .2h.5l.2-.2v-.6l-.3-.3z"/>
<path d="M105.4 100l.7 .1a.38 .38 0 0 1 .2 .4 .38 .38 0 0 1-.3 .3l.6 .6h-.3l-.5-.5h-.2v.5h-.2zM105.6 100.1v.6h.4a.28 .28 0 0 0 .1-.4 .28 .28 0 0 0-.3-.2z"/>
<path d="M110.1 100h.7a.32 .32 0 0 1 .2 .3 .32 .32 0 0 1-.2 .3l.3 .1v.5l-.3 .2h-.7zM110.3 100.1v.5h.2a.24 .24 0 0 0 .3-.2 .24 .24 0 0 0-.3-.3zM110.3 100.7v.5h.2a.29 .29 0 0 0 .5-.2 .29 .29 0 0 0-.5-.3z"/>
<path d="M114.7 100.1l.5-.1 .3 .2v.8l-.3 .4-.3 .1-.3-.3-.1-.8zM114.9 100.1l-.2 .8a.29 .29 0 0 0 .3 .4 .29 .29 0 0 0 .3-.3v-.4a.35 .35 0 0 0-.1-.4 .35 .35 0 0 0-.3-.1z"/>
<path d="M115.9 100.1l.5-.1 .3 .2v.9l-.3 .4-.4-.1-.2-.2v-.5zM116.1 100.1l-.1 .3v.5a.33 .33 0 0 0 .3 .4 .33 .33 0 0 0 .3-.5v-.4a.28 .28 0 0 0-.2-.3 .28 .28 0 0 0-.3 0z"/>
<path d="M119.7 100.1l.6-.1 .2 .2 .1 .8-.3 .4h-.4l-.3-.2v-.8zM119.9 100.1l-.1 .8a.33 .33 0 0 0 .4 .4 .33 .33 0 0 0 .2-.5v-.3a.31 .31 0 0 0-.1-.3 .31 .31 0 0 0-.4-.1z"/>
<path d="M51.7 139.3l.5-.1 .3 .2v.8l-.3 .4h-.3l-.2-.2-.1-.7zM51.8 139.4v.8a.31 .31 0 0 0 .4 .2 .31 .31 0 0 0 .1-.4v-.4a.25 .25 0 0 0-.2-.3 .25 .25 0 0 0-.3 .1z"/>
<path d="M52.8 139.3l.5-.1 .3 .4v.6l-.3 .4a.76 .76 0 0 1-.5-1.1zM53 139.3l-.1 .8a.31 .31 0 0 0 .4 .3 .31 .31 0 0 0 .1-.5v-.2a.32 .32 0 0 0-.4-.4z"/>
<path d="M160.2 138l.6-.1 .3 .3v.8l-.3 .3h-.4l-.2-.2zM160.5 138l-.2 .8a.31 .31 0 0 0 .4 .4 .31 .31 0 0 0 .2-.5l-.1-.6z"/>
<path d="M161.4 138l.5-.1 .3 .3v.8l-.3 .3h-.3l-.3-.2v-.9zM161.6 138l-.2 .8a.32 .32 0 0 0 .5 .3 .32 .32 0 0 0 .1-.5v-.2a.32 .32 0 0 0-.4-.4z"/>
<path d="M167.5 137.9h.8a.41 .41 0 0 1 .3 .4 .41 .41 0 0 1-.4 .4l.6 .6h-.3l-.4-.6h-.4v.6h-.2zM167.7 138v.5h.5a.24 .24 0 0 0 .3-.2 .24 .24 0 0 0-.3-.3z"/>
<path d="M173.5 137.9h.7l.4 .3-.2 .4-.7 .1v.6h-.2zM173.7 138v.5h.3a.26 .26 0 0 0 .3-.2 .26 .26 0 0 0-.3-.3z"/>
<path d="M175.2 137.9h.2l.6 1.4h-.3l-.1-.4h-.6l-.1 .4h-.3zM175.3 138l-.2 .7h.4z"/>
<path d="M35.7 156.1l.5-.2 .2 .3 .1 .7-.2 .5h-.4l-.3-.2-.1-.9zM35.8 156.2l-.1 .8a.31 .31 0 0 0 .5 .2 .31 .31 0 0 0 .1-.5v-.2a.31 .31 0 0 0-.1-.4 .31 .31 0 0 0-.4 .1z"/>
<path d="M37.7 156.3a.21 .21 0 0 0 .4 0 .21 .21 0 0 0-.4 0zM37.7 156.7l-.1 .3a.32 .32 0 0 0 .3 .3 .32 .32 0 0 0 .3-.2l-.4-.4zM37.6 156h.1a.33 .33 0 0 1 .5 .1 .33 .33 0 0 1-.2 .5l.3 .3 .1-.4h.1v.5l.3 .4-.5-.2-.3 .2h-.3l-.3-.2 .1-.5a.17 .17 0 0 0 .2-.1 .17 .17 0 0 0-.2-.2v-.2z"/>
<path d="M42.3 156h.4a.33 .33 0 0 1 .5 .1 .33 .33 0 0 1-.2 .5 .42 .42 0 0 1 .3 .5 .42 .42 0 0 1-.5 .3h-.5zM42.4 156.1v.4h.3a.23 .23 0 0 0 .3-.2 .23 .23 0 0 0-.3-.2zM42.4 156.7v.5h.3a.28 .28 0 0 0 .4-.2 .28 .28 0 0 0-.4-.3z"/>
<path d="M46.8 156.1l.5-.2 .3 .3 .1 .8-.4 .4h-.3l-.2-.3zM47 156.1l-.1 .6a.34 .34 0 0 0 .3 .6 .34 .34 0 0 0 .3-.6v-.3a.29 .29 0 0 0-.1-.3 .29 .29 0 0 0-.4 0z"/>
<path d="M48 156.2l.3-.3 .5 .2 .2 .7-.3 .6h-.4l-.2-.1-.2-.5zM48.2 156.2l-.1 .7a.33 .33 0 0 0 .5 .3 .33 .33 0 0 0 .1-.5v-.3a.34 .34 0 0 0-.5-.2z"/>
<path d="M51.9 156.1l.5-.2 .3 .3 .1 .8-.4 .4h-.4l-.2-.3v-.7zM52 156.2v.7a.32 .32 0 0 0 .4 .3 .32 .32 0 0 0 .1-.5v-.4a.29 .29 0 0 0-.2-.2 .29 .29 0 0 0-.3 .1z"/>
<path d="M142.7 152.5l.6-.2 .2 .3 .1 .8-.4 .4h-.4l-.2-.3zM142.8 152.6v.6a.33 .33 0 0 0 .4 .5 .33 .33 0 0 0 .2-.6v-.2a.29 .29 0 0 0-.2-.4 .29 .29 0 0 0-.4 .1z"/>
<path d="M143.9 152.5l.6-.2 .3 .3v.9l-.3 .3h-.3l-.3-.2-.1-.6zM144.2 152.5l-.2 .3 .1 .6a.32 .32 0 0 0 .4 .2 .32 .32 0 0 0 .1-.5v-.2a.29 .29 0 0 0-.1-.4 .29 .29 0 0 0-.3 0z"/>
<path d="M146 152.4l.6-.1 .4 .3 .1 .6-.3 .5-.5 .1-.4-.2-.1-.8zM146.1 152.6l-.2 .3 .1 .5 .1 .2 .4 .1 .4-.4-.1-.6-.2-.2z"/>
<path d="M147.4 152.3l.5 .1a.39 .39 0 0 1 .4 .3 .39 .39 0 0 1-.3 .4l.6 .7h-.3l-.5-.6h-.3v.6h-.1zM147.5 152.5v.6h.3a.28 .28 0 0 0 .3-.3 .28 .28 0 0 0-.3-.3z"/>
<path d="M152.1 152.3l.5 .1a.33 .33 0 0 1 .4 .2 .33 .33 0 0 1-.2 .4l.3 .2v.4l-.3 .2h-.7zM152.2 152.5v.4h.3a.23 .23 0 0 0 .3-.2 .23 .23 0 0 0-.3-.2zM152.2 153.1v.5h.3a.28 .28 0 0 0 .4-.2 .28 .28 0 0 0-.4-.3z"/>
<path d="M156.6 152.5l.2-.2h.4l.3 .3v.8l-.3 .4h-.3l-.3-.3zM156.8 152.6l-.1 .7a.32 .32 0 0 0 .4 .3 .32 .32 0 0 0 .2-.5v-.4a.29 .29 0 0 0-.2-.2 .29 .29 0 0 0-.3 .1z"/>
<path d="M157.9 152.4l.5-.1 .3 .3v.8l-.3 .4-.6-.2-.1-.7zM158 152.6v.8a.26 .26 0 0 0 .3 .3 .26 .26 0 0 0 .2-.3l.1-.4a.34 .34 0 0 0-.2-.4 .34 .34 0 0 0-.4 0z"/>
<path d="M161.7 152.5l.5-.2 .3 .3 .1 .7-.3 .5h-.4l-.2-.1zM161.9 152.6l-.1 .8a.34 .34 0 0 0 .5 .2 .34 .34 0 0 0 .1-.5v-.2a.3 .3 0 0 0-.2-.4 .3 .3 0 0 0-.3 .1z"/>
</g>
<g fill="#000" stroke="#000" stroke-width=".2">
<path d="M48.7 31.7l1.5 .3-1.5 .2zM57.8 32l1.4-.3v.5zM134.2 32l1.5-.3v.5zM149.1 31.7l1.5 .3-1.5 .2zM150.6 36.3l.2 1.4h-.5zM108.4 45.3l1.3-.6-1.1 1zM139 42.2l1.3 .7-1.5-.2zM150.6 47.6l.2 1.4h-.5zM150.3 46.1h.5l-.2 1.5zM55.9 86.7l1.3-.7 .2 .5zM135.2 103.9l1.3 .6-1.4-.2zM48.1 139.6l1.4 .3-1.4 .3z"/>
<path d="M57.8 133.5l1.4-.3v.5zM57.8 139.9l1.4-.3v.6zM132.8 133.2l1.4 .3-1.4 .2zM134.2 138.6l1.5-.2v.4zM149.1 138.4l1.5 .2-1.5 .2zM150.3 127.4h.5l-.2 1.4zM56.6 147.3l.2 1.4h-.4zM135.4 147.3l.3 1.4h-.5z"/>
</g>
<g fill="none" stroke="#000" stroke-width=".25">
<path d="M56.4 36.3h1.4M49.5 142.9v4.4M49.7 143.1v4M53.7 143.1v4M53.8 142.9v4.4M53.9 143.1v4M57.6 143.1v4M57.8 142.9v4.4M134.2 142.9v4.4M134.3 143.1v4M138.2 143.1v4M138.3 142.9v4.4"/>
<path d="M138.5 143.1v4M142.3 143.1v4M142.5 142.9v4.4M149.9 156.4h110.5v3.5h-110.5zM149.9 159.9v31.7M151.8 159.9h108.6M152.4 157.4h.8M152.8 157.4v1.2M153.5 158l.3-.2h.3v.8M153.5 157.4v1.2M154.5 157.4h.1zM154.6 157.8v.8"/>
<path d="M155.6 157.9l-.3-.1h-.3v.3h.4l.2 .3-.3 .2-.3-.2M157.3 157.9a.38 .38 0 0 0-.6 0 .38 .38 0 0 0 0 .5 .38 .38 0 0 0 .6 0M157.3 157.4v1.2M157.7 157.8v.8M158.2 157.8l-.4 .1-.1 .2M159.1 157.9a.38 .38 0 0 0-.6 0 .38 .38 0 0 0 0 .5 .38 .38 0 0 0 .6 0M159.1 157.8v.8M159.5 157.8l.2 .8 .2-.8 .3 .8 .2-.8M160.7 157.4h.1zM160.8 157.8v.8M161.2 158l.3-.2h.3l.1 .8M161.2 157.8v.8"/>
<path d="M162.9 157.8v1l-.5 .1M162.9 157.9a.38 .38 0 0 0-.5 0 .38 .38 0 0 0 0 .5 .38 .38 0 0 0 .5 0M165.2 157.9l-.1-.1a1.11 1.11 0 0 1-.9 .8l-.2-.4 .6-.5-.1-.3-.2 .2 .1 .2 .3 .6 .3 .2 .2-.2M166.8 157.9a.38 .38 0 0 0-.5 0 .38 .38 0 0 0 0 .5 .38 .38 0 0 0 .5 0M166.8 157.4v1.2M167.3 158.1h.7a.38 .38 0 0 0-.6-.3 .38 .38 0 0 0-.1 .6 .38 .38 0 0 0 .5 .1l.2-.1M168.9 157.9l-.2-.1-.4 .1 .5 .3v.3l-.3 .1-.2-.2M169.2 157.4h.1zM169.3 157.8v.8M170.4 157.8v.9l-.2 .2h-.3M170.4 157.9a.38 .38 0 0 0-.6 0 .38 .38 0 0 0 0 .5 .38 .38 0 0 0 .6 0M170.8 158l.3-.2h.3v.8"/>
<path d="M170.8 157.8v.8M172.6 157.4v.1zM172.6 157.8v.8M173.6 157.9l-.2-.1-.4 .1 .5 .3v.3l-.3 .1-.2-.2M174.6 157.8h.4M174.8 157.4v.9l.2 .3M175.4 158l.4-.2 .2 .2v.6M175.4 157.4v1.2M176.4 158.1h.7a.38 .38 0 0 0-.6-.3 .38 .38 0 0 0-.1 .6 .38 .38 0 0 0 .5 .1l.2-.1M178.2 157.9a.38 .38 0 0 1 .5 0 .38 .38 0 0 1 0 .5 .38 .38 0 0 1-.5 0M178.2 157.8v1.1M179.2 157.8v.8"/>
<path d="M179.7 157.8h-.3l-.2 .3M181 157.9a.38 .38 0 0 1 .6 0 .38 .38 0 0 1 0 .5 .38 .38 0 0 1-.6 0M181 157.8v1.1M182 158.1h.7a.38 .38 0 0 0-.5-.3 .38 .38 0 0 0-.2 .6 .38 .38 0 0 0 .6 .1l.1-.1M183.1 157.8v.8M183.6 157.8l-.5 .1v.2M183.7 157.8h.4M183.9 157.4v.9l.3 .3M184.4 157.8l.3 .8 .4-.8M184.7 158.6l-.4 .3M187.1 157.8h.4M187.5 157.4h-.2v.2v1"/>
<path d="M189.4 157.4v1.2l-.8-1.2v1.2M189.8 157.4v1.2M190.3 157.4v1.2M190.3 157.9h.7M191 157.4v1.2M191.3 157.4l.5 1.2 .4-1.2M192.3 158.6l.5-1.2 .4 1.2M192.5 158.1h.6M194.1 157.4h.7M194.1 159.9v31.7M194.5 157.4v1.2M195.1 157.9h.5"/>
<path d="M195.8 157.4h-.7v1.2h.7M197 157.7a.48 .48 0 0 0-.7-.3 .48 .48 0 0 0-.2 .7 .43 .43 0 0 0 .4 .5 .43 .43 0 0 0 .5-.3M197.4 157.9h.8M197.4 157.4v1.2M198.2 157.4v1.2M199.4 157.4v1.2l-.8-1.2v1.2M200 157.4a.55 .55 0 0 1 .7 .6 .55 .55 0 0 1-.7 .5l-.2-.4zM201.1 157.4v1.2h.7M202.2 157.4a.55 .55 0 0 1 .7 .6 .55 .55 0 0 1-.7 .5l-.2-.4zM204.1 157.7a.48 .48 0 0 0-.7-.3 .48 .48 0 0 0-.2 .7 .43 .43 0 0 0 .4 .5 .43 .43 0 0 0 .5-.5h-.3M204.4 157.4v1.2M204.9 157.9h.5"/>
<path d="M205.6 157.4h-.7v1.2h.7M206.7 157.6l-.3-.2h-.4v.4l.6 .3 .1 .3-.3 .2-.5-.2M207.2 158.4h.1M209.1 157.4v1.2l-.7-1.2v1.2M210.6 157.8h.4M210.7 157.4v.9l.3 .3M211.9 157.8h.4M212.1 157.4v.9v.2l.3 .1M214.5 157.9a.38 .38 0 0 1 .6 0 .38 .38 0 0 1 0 .5 .38 .38 0 0 1-.6 0M214.5 157.4v1.2M215.5 158.1h.7a.38 .38 0 0 0-.5-.3 .38 .38 0 0 0-.2 .6 .38 .38 0 0 0 .6 .1l.1-.1M217.9 157.9l-.3-.1-.4 .1 .6 .3v.3l-.3 .1-.3-.2"/>
<path d="M219.3 157.4v1.2M220.4 157.9a.38 .38 0 0 0-.6 0 .38 .38 0 0 0 0 .5 .38 .38 0 0 0 .6 0M220.4 157.4v1.2M222.6 157.8v.8M223.1 157.8h-.3l-.2 .3M224.7 157.9a.38 .38 0 0 0-.6 0 .38 .38 0 0 0 0 .5 .38 .38 0 0 0 .6 0M226.1 157.9a.38 .38 0 0 1 .6 0 .38 .38 0 0 1 0 .5 .38 .38 0 0 1-.6 0M226.1 157.8v1.1M227.1 157.4h.2zM227.2 157.8v.8M227.6 158.1h.7a.38 .38 0 0 0-.5-.3 .38 .38 0 0 0-.2 .6 .38 .38 0 0 0 .5 .1l.2-.1M229.3 157.9a.38 .38 0 0 0-.6 0 .38 .38 0 0 0 0 .5 .38 .38 0 0 0 .6 0"/>
<path d="M229.3 157.4v1.2M230.3 157.8h.4M230.5 157.4v.9l.3 .3M233.5 157.9a.38 .38 0 0 0-.5 0 .38 .38 0 0 0 0 .5 .38 .38 0 0 0 .5 0M233.5 157.8v.8M233.9 158l.3-.2h.3l.1 .8M233.9 157.8v.8M234.9 157.8l.4 .8 .3-.8M235.3 158.6l-.5 .3M237.6 157.8h.4M237.8 157.4v1.1l.3 .1M238.4 158l.2-.2h.3l.1 .8"/>
<path d="M238.4 157.4v1.2M239.4 158.1h.6a.34 .34 0 0 0-.4-.4 .34 .34 0 0 0-.2 .5l.3 .4 .3-.2M240.5 157.8v.8M240.9 157.8l-.4 .1v.2M242.5 157.9a.38 .38 0 0 0-.6 0 .38 .38 0 0 0 0 .5 .38 .38 0 0 0 .6 0M244 158l.4-.2 .2 .2v.6M244 157.8v.8M245.7 157.9a.38 .38 0 0 0-.6 0 .38 .38 0 0 0 0 .5 .38 .38 0 0 0 .6 0M246 158.1h.7a.38 .38 0 0 0-.5-.3 .38 .38 0 0 0-.2 .6 .38 .38 0 0 0 .6 .1l.1-.1M247.1 157.8v.8M247.5 157.8l-.4 .1v.2M247.8 158l.5-.2 .1 .2v.6"/>
<path d="M247.8 157.8v.8M248.8 158.5h.2zM30.3 178.5h119.6M49.8 174.1v17.5M70.4 174.1v17.5M138.3 174.1v17.5M149.9 176.6h110.5M149.9 172.8h110.5M149.9 170h44.2M149.9 174.1h-119.6v17.5M158.9 170v14.1M171.8 170v14.1"/>
<path d="M182.2 170v14.1M30.3 182.9h119.6M30.3 187.3h119.6M149.9 184.1h110.5M149.9 180.4h110.5M149.9 187.9h110.5M217.8 187.9v3.7M236.1 187.9v3.7M245.5 184.1v3.8"/>
<circle cx="180.3" cy="158.1" r=".39"/>
<circle cx="186.4" cy="158.2" r=".4"/>
<circle cx="209.9" cy="158.2" r=".4"/>
<circle cx="213" cy="158.1" r=".39"/>
<circle cx="218.6" cy="158.2" r=".4"/>
<circle cx="221.9" cy="158.2" r=".4"/>
<circle cx="225.4" cy="158.2" r=".4"/>
<circle cx="231.4" cy="158.2" r=".4"/>
<circle cx="236.9" cy="158.2" r=".4"/>
<circle cx="243.2" cy="158.1" r=".39"/>
</g>
<g font-size="2.9">
<text x="227.6" y="162.9">NIHVA TECHNOLOGIES</text>
<text x="231.9" y="166.2">PVT. LTD. PUNE</text>
</g>
<g font-size="2.6">
<text x="195.4" y="175.7">CLIENT - LM WIND POWER BLADES</text>
<text x="195.6" y="179.4">PROJECT -</text>
<text x="195.2" y="183.2">SITE LOCATION - DABASPETH, BANGLORE.</text>
<text x="194.8" y="190.7">SCALE: NTS</text>
<text x="195.3" y="186.9">DWG. NO. : NIHVA/19-20/0052</text>
<text x="218.6" y="190.6">WT:</text>
<text x="237.3" y="190.7">SHEET: 01 OF 01</text>
<text x="246.7" y="186.9">REV- 0</text>
</g>
<g font-size="2.4">
<text x="187.6" y="112">1 .PAINT FINISH: EPOXY PAINTED OF APPROVED</text>
<text x="187.7" y="109.2">NOTE:</text>
<text x="190.5" y="114.9">COLOR RAL CODE - RAL 7036 (PLATINIUM GREY)</text>
<text x="156.8" y="167.4">ROLLING SHUTTER</text>
<text x="156.9" y="164.5">STRUCTURE FOR MOTORISED</text>
<text x="34.2" y="177.3">3500mm</text>
<text x="53.2" y="177.3">4400mm</text>
<text x="71.7" y="177.3">Ware House East Side - 3 Nos</text>
<text x="139.7" y="177.3">03 NOS</text>
<text x="34.2" y="181.7">3200mm</text>
<text x="53.2" y="181.7">3000mm</text>
<text x="71.7" y="181.7">Pin Joint Loading Dock area- 2 Nos &amp; Electrical Room - 1 No</text>
<text x="139.7" y="181.7">03 NOS</text>
<text x="31.2" y="190.5">CLEAR WIDTH</text>
<text x="34.2" y="186.1">3200mm</text>
<text x="51.4" y="190.5">CLEAR HEIGHT</text>
<text x="53.2" y="186.1">3500mm</text>
<text x="71.9" y="186">Ware House Front Dock area - 1 No</text>
<text x="98.8" y="190.5">LOCATION</text>
<text x="139.7" y="186.1">01 NO</text>
<text x="140.6" y="190.5">QTY.</text>
</g>
<g font-size="2.2">
<text x="161.5" y="172.3">NAME</text>
<text x="174.4" y="172.3">SIGN</text>
<text x="184.7" y="172.3">DATE</text>
<text x="230.6" y="172.6">Website:- www.nihva.com</text>
<text x="231.2" y="170.6">Email:- info@nihva.com</text>
<text x="232.5" y="168.4">Tel : 020 66304033</text>
<text x="161.8" y="175.5">P.V.A</text>
<text x="162" y="179.3">V.M.T</text>
<text x="150.5" y="186.6">If any queries contact : design@nihva.com</text>
</g>
<g font-size="1.9">
<text x="150.3" y="178.8">CHECK</text>
<text x="150.4" y="175.5">DRAWN</text>
<text x="150.4" y="182.6">APPRD.</text>
</g>
<g font-size="1.8">
<text x="182.6" y="175.3">18.07.2019</text>
<text x="182.6" y="179.1">18.07.2019</text>
<text x="156.9" y="190.4">ALL DIMENSION ARE IN mm</text>
</g>
</svg>
